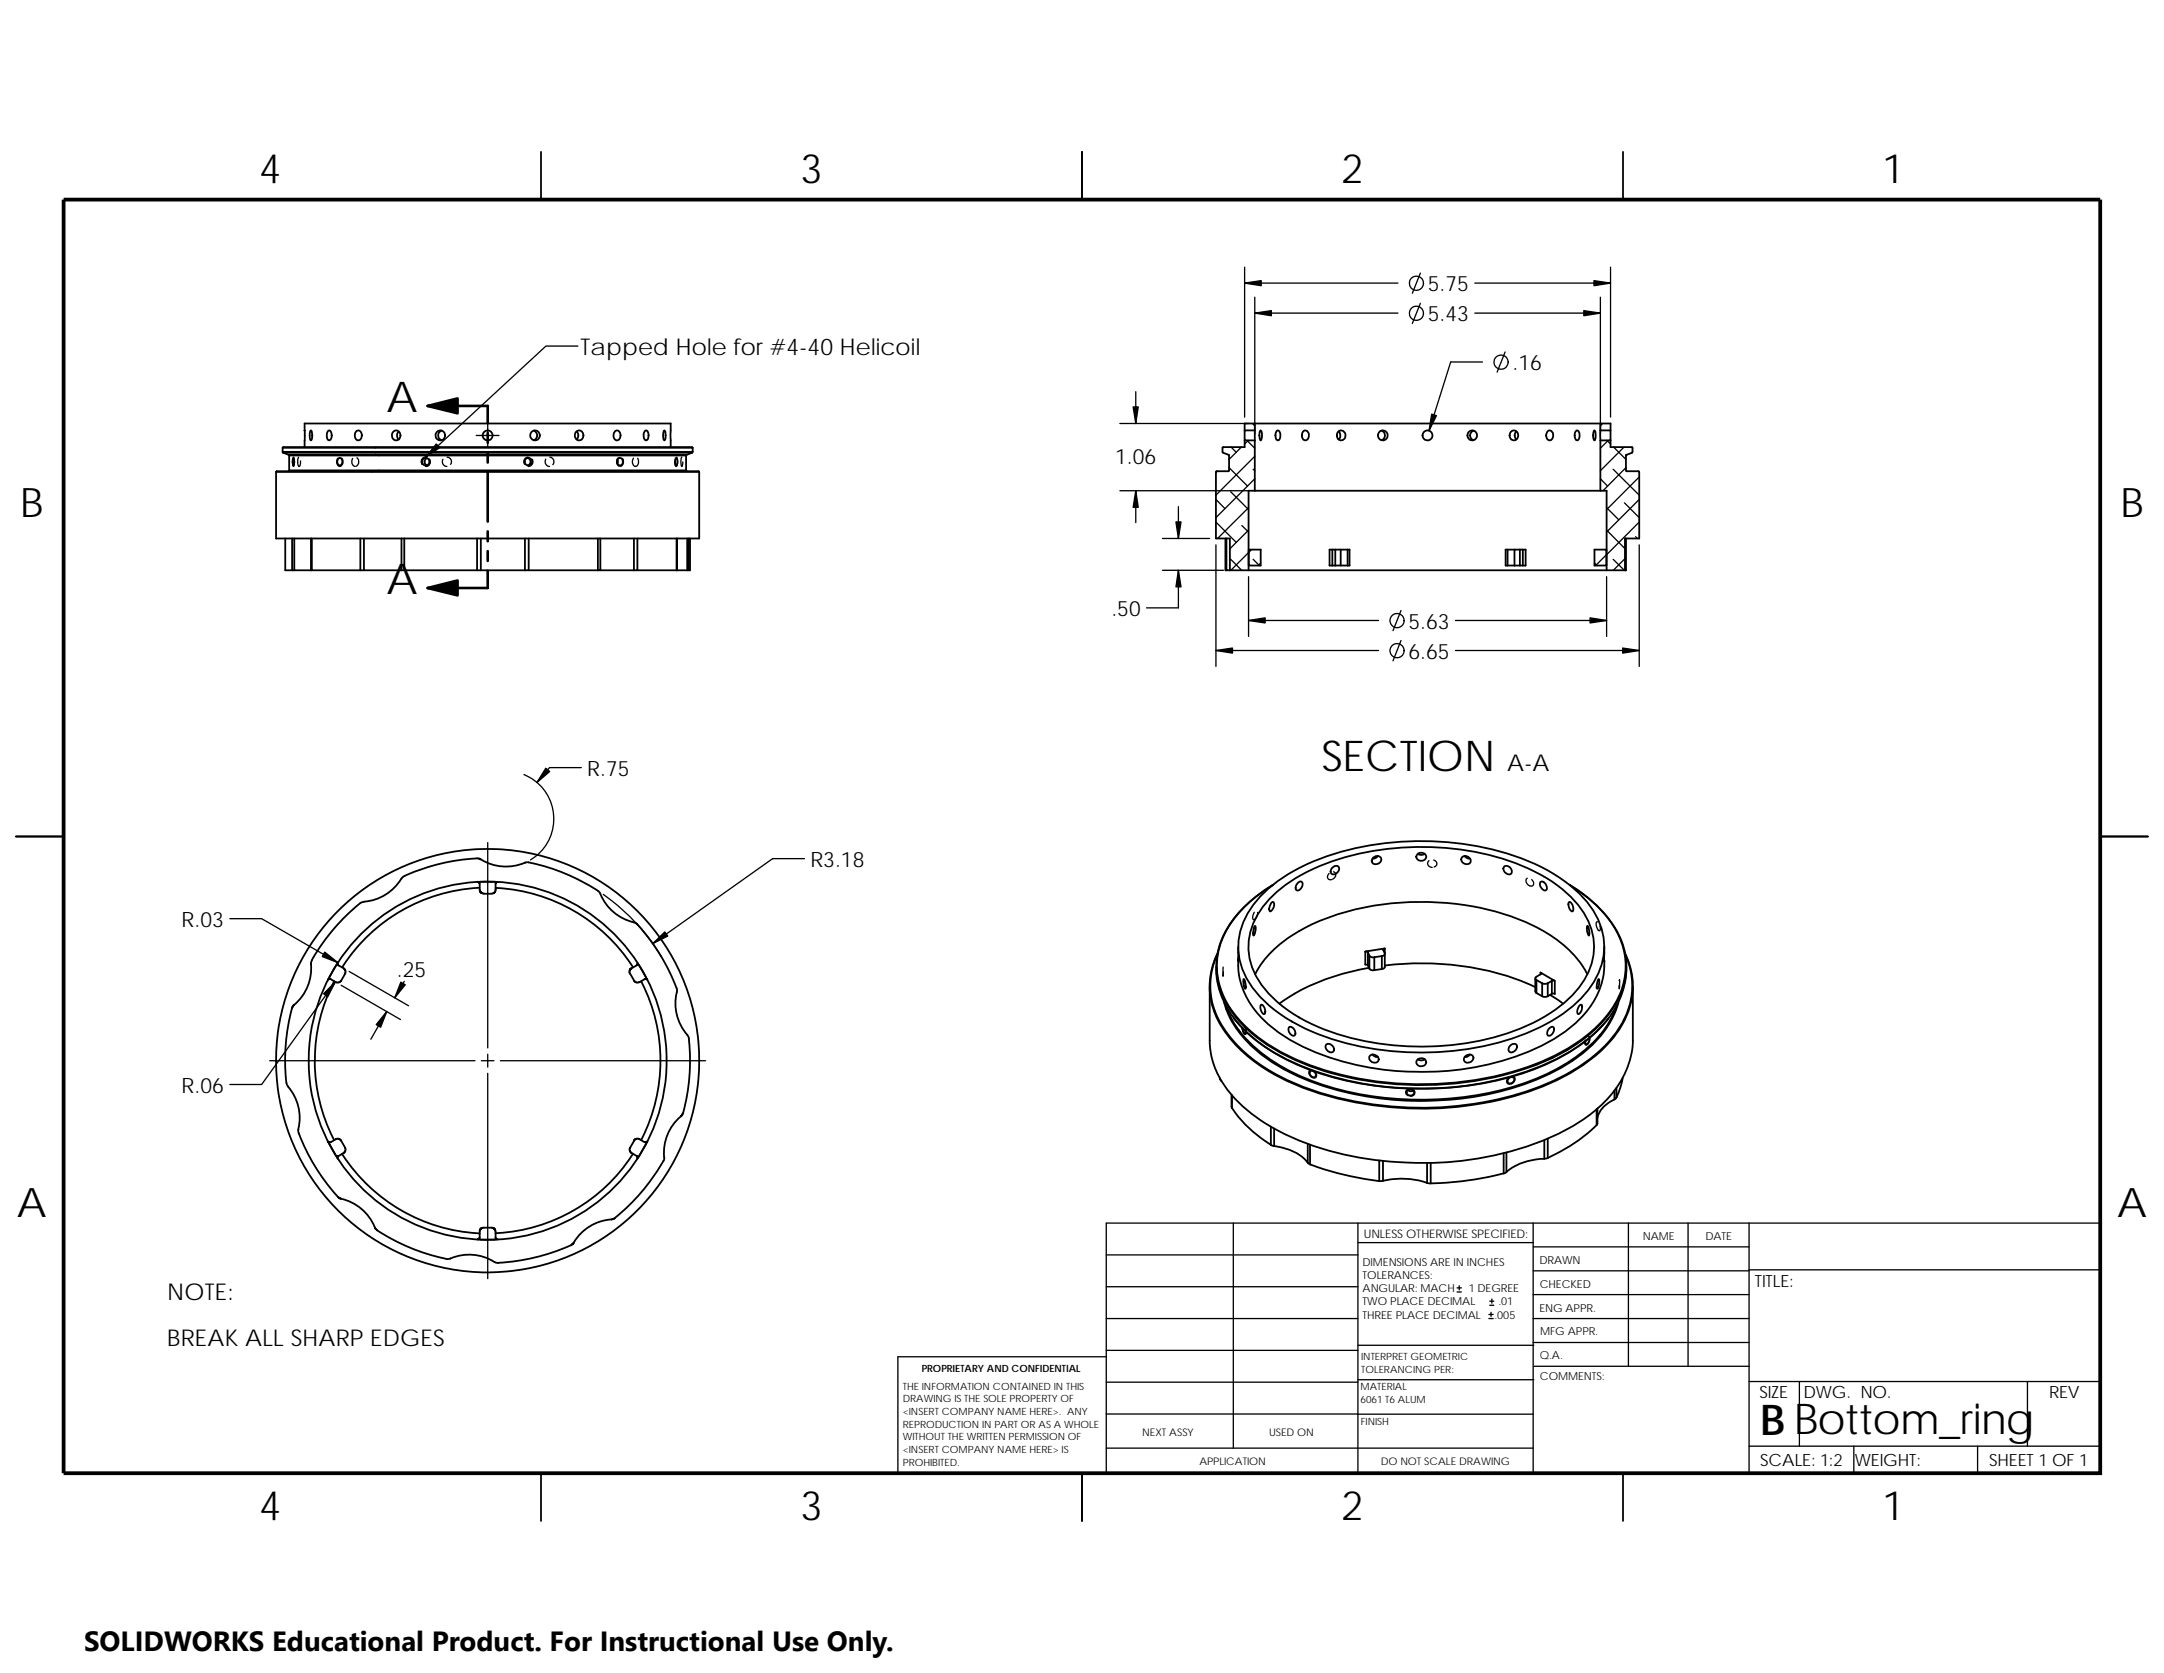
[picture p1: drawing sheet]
<svg xmlns="http://www.w3.org/2000/svg" width="279mm" height="216mm" viewBox="0 0 279 216" stroke-linecap="round" stroke-linejoin="round" font-family="sans-serif">
<g fill="none" stroke="#000" stroke-width=".17">
<path d="M160.7 34.5v19.3M160.7 36.5h19.8M162 38.4v17.6M183.4 39.1l-1 2.6M183.4 35.2l-1 2.6M190.4 36.5h17.5M206.6 38.4v17.6M207.9 34.5v19.3M37.9 59a1.35 1.35 0 0 1 0 1.2l-.1-.6M38.5 59a1.28 1.28 0 0 0 .1 1.2l.2-.2v-.5M43.6 59.1v.1a.66 .66 0 0 0 .3 1M44.1 59.1l.1 .1a.66 .66 0 0 1-.3 1"/>
<path d="M45.5 59.2a.66 .66 0 0 0 .4 1M46.1 59.1a.67 .67 0 0 1-.1 1.1M54.9 59a.59 .59 0 0 0-.4 .9 .59 .59 0 0 1 .4-.9M55.4 59.2a.61 .61 0 0 1-.4 1 .6 .6 0 0 0 .4-.9M57.2 59.3a.61 .61 0 0 0 .5 .9M57.7 59a.57 .57 0 0 1 .5 .3 .57 .57 0 0 1 0 .6M61.5 56.2h2.9M63 54.7v3M68.2 59a.59 .59 0 0 0-.5 .9M68.7 59.3a.6 .6 0 0 1-.5 .9M70.5 59.2a.63 .63 0 0 0 .5 1M71 59a.59 .59 0 0 1 .5 .4 .59 .59 0 0 1-.1 .6"/>
<path d="M74.6 44.7h-4.1l-15.5 14.3M79.8 59.1a.71 .71 0 0 0 .1 1.1M80.4 59.2a.65 .65 0 0 1-.3 1M81.8 59.1v.1a.69 .69 0 0 0 .2 1M82.3 59.1v.1a.65 .65 0 0 1-.3 1M87.3 59a1.07 1.07 0 0 1 0 1.2l-.1-.2-.1-.5M88 59a1.5 1.5 0 0 0 0 1.2l.2-.6M144.6 54.7h16.6M146.6 50.5v4.2M159 57.7l.6 .7M160.3 57.7l-1.6 1.6M161 56.8l1 1"/>
<path d="M161.2 56.8l-.5 .5M161.7 54.7l.3 .2M162 40.4h18.5M162 58.9l-5 5M190.4 40.4h16.2M191.4 46.7h-4.1l-2.8 8.9M194.3 45.4l-1 2.6M206.9 54.7l-.3 .2M207.5 56.8l.4 .5M207.6 56.8l-1 1M208.3 57.7l1.6 1.6M209.7 57.7l-3.1 3"/>
<path d="M144.6 63.3h16.6M146.6 63.3v4.1M150.1 73.6h7.9M150.1 69.5h6.1M152.1 73.6v4.8h-4.1M152.1 65.4v4.1M157 64.5l1.2 1.1M157 70.3v15.7M157 67.4l2.6 2.6M157.2 60.8l-.2 .2M158.7 60.3l2.4 2.4M158.8 72.1l1.5 1.5"/>
<path d="M158.9 63.5l2.3 2.3M160.3 67.8l.9 .9M161.2 65.5l-4 4M161.2 68.4l-2.4 2.4M161.2 74.4v7.7M161.6 70.9l-2.7 2.7M161.8 60.6l.2 .1M161.8 72.2l.8 .8M162 61.8l-5 5M162.8 72.7l-.4 .3M180.9 78.8l-1 2.6M205.9 72.7l.3 .3"/>
<path d="M206.6 61.8l1 .9M207.4 65.5l1.6 1.6M207.4 68.4l2.4 2.4M207.4 74.4v7.7M208.3 72.2l1.4 1.4M208.3 60.6l3.3 3.3M209.7 64.9l1.9 1.9M209.8 72.1l-1.5 1.5M209.9 60.3l-2.9 3M211.2 69.3l.2 .2M211.6 61.6l-4.2 4.2M211.6 64.5l-4.2 4.2"/>
<path d="M211.6 67.4l-5.6 5.6M211.6 70.3v15.7M67.6 99.9a6.2 6.2 0 0 1 3.9 5.3 6.2 6.2 0 0 1-3 5.8M75.1 99.1h-4.1l-1.7 1.9M157 83.9h21M161.2 80.1h16.8M180.9 82.7l-1 2.6M187.9 80.1h19.5M187.9 83.9h23.7M29.7 118.6h4.1l9.8 5.6M63 108.7v26.5M77.9 115.4a26.8 26.8 0 0 1 7.5 8.1"/>
<path d="M103.9 110.8h-4.1l-15.5 11M161.9 117.7l-.1 .5v.5a.77 .77 0 0 0 .6-.9M171.6 112.7a.44 .44 0 0 0-.2 .6 .44 .44 0 0 0 .5 .2M172.2 112.5a.5 .5 0 0 1 .3 .5 .5 .5 0 0 1-.5 .5M184.5 111.1a.51 .51 0 0 0-.1 .6 .51 .51 0 0 0 .5 .3M185.1 111a.46 .46 0 0 1 .4 .4 .46 .46 0 0 1-.3 .5M197.2 113.3a.58 .58 0 0 0-.2 .6 .58 .58 0 0 0 .5 .4M197.8 113.5a.46 .46 0 0 1 .2 .5 .46 .46 0 0 1-.3 .4l-.2-.1M206.3 119l-.2 .1 .1 .6a.41 .41 0 0 0 .4 .4v-.6M34.8 136.9h26.5M43.3 126.7l-9.5 13.3h-4.1M44 127.1l7.7 4.5"/>
<path d="M45.1 125.4l7.6 4.4M49.9 130.5l-2 3.6M52.2 126.6l-1.2 2.2M62.1 136.9h1.7M63 136.1v1.6M63 138.5v26.5M64.6 136.9h26.5M157.9 124.8v1.2v-.6M160.4 132.6l.2 .8M160.4 132.6v.4l.3 .4M160.7 132.5l.2 .7-.1 .3-.2-.1M169.2 138.1h-.1a.6 .6 0 0 0 .3 1"/>
<path d="M169.8 138.3a.42 .42 0 0 1 .2 .5 .42 .42 0 0 1-.5 .3M194.8 139a.45 .45 0 0 0-.3 .5 .45 .45 0 0 0 .4 .4M195.5 138.9a.59 .59 0 0 1-.4 1M205.1 133.7l.1 .1a.79 .79 0 0 1-.5 1.1l-.1-.3 .1-.4M209.1 126.6v-.2v1.2l-.1-.4M159.2 157.8v29.1M175.3 157.8v32.3M181.9 140.5a.47 .47 0 0 0-.4 .4 .47 .47 0 0 0 .3 .5M182.5 140.6a.47 .47 0 0 1 .1 .6 .47 .47 0 0 1-.5 .3M198 157.8v32.3M210.2 157.8v18.5M218 157.8v18.5"/>
<path d="M225.8 157.8v32.3M271.2 157.8h-128.4v32.3M142.8 161.9h32.5M142.8 166.1h32.5M142.8 170.2h32.5M142.8 178.4h32.5M142.8 174.3h32.5M142.8 175.1h-26.9v15M175.3 178.1h22.7M175.3 173.6h22.7M175.3 160.4h22.7M188.1 166.7h.6"/>
<path d="M188.1 166.2h.6M188.4 165.9v.6M192.2 170.2h.6M192.2 169.6h.6M192.3 168.4h.6M192.3 167.9h.6M192.5 169.4v.5M192.6 167.6v.6M198 160.9h27.8M198 164h27.8M198 167.1h27.8M198 173.2h27.8"/>
<path d="M198 170.2h27.8M198 176.3h27.8M225.8 178.3h45.4M225.8 163.9h45.4M232.3 178.3v8.3M261.8 178.3v8.3M142.8 186.9h55.2M142.8 182.5h32.5M175.3 182.5h22.7M225.8 186.6h45.4M239.4 186.6v3.5M255.3 186.6v3.5"/>
<circle cx="182.9" cy="36.6" r=".92"/>
<circle cx="182.9" cy="40.4" r=".92"/>
<circle cx="193.8" cy="46.7" r=".92"/>
<circle cx="180.4" cy="84" r=".91"/>
<circle cx="180.4" cy="80.1" r=".91"/>
</g>
<g fill="none" stroke="#000" stroke-width=".23">
<path d="M69.8 19.6v6.2M139.7 19.6v6.2M209.5 19.6v6.2M36.5 57.8l.1-.1h52.7l.1 .1M36.5 58.3l.1 .1M36.5 57.8v.5M36.5 57.8h52.9M36.5 58.3h52.9M36.6 58.4l.7 .3M36.6 58.4h52.8M37.3 58.7v.1M37.3 58.7h51.3"/>
<path d="M37.3 58.8h51.3M37.3 58.8v1.9M37.9 59.1l.1 .1a.7 .7 0 0 1-.2 .8v-.6zM39.3 57.7v-3h47.3v3M40.1 55.6l.1-.1a1.25 1.25 0 0 1-.1 1.3 1.85 1.85 0 0 1 0-1.2zM42.4 55.6h.2l.2 .4a.64 .64 0 0 1-.4 .8 .91 .91 0 0 1 0-1.2zM43.8 59.1a.47 .47 0 0 1 .4 .5 .47 .47 0 0 1-.4 .4l-.3-.4zM45.9 55.7l.3-.1h.2a.69 .69 0 0 1 .3 .7 .69 .69 0 0 1-.5 .5 .72 .72 0 0 1-.3-1.1zM50.8 55.7l.3-.1a.64 .64 0 0 1 .6 .6 .64 .64 0 0 1-.6 .6 .66 .66 0 0 1-.3-1.1zM51.5 55.7a.73 .73 0 0 0 0 1M55.1 59.1a.51 .51 0 0 0-.3 .5 .51 .51 0 0 0 .3 .4M57 55.6a.64 .64 0 0 0-.4 .6 .64 .64 0 0 0 .4 .6"/>
<path d="M68.1 59.1h.1a.5 .5 0 0 1 .3 .5 .5 .5 0 0 1-.3 .4l-.1 .1M68.9 55.6a.64 .64 0 0 1 .5 .6 .64 .64 0 0 1-.5 .6M74.4 55.7a.62 .62 0 0 1 .9 .3 .62 .62 0 0 1-.4 .8 .64 .64 0 0 1-.7-.4 .64 .64 0 0 1 .2-.7zM74.4 55.7h.1a.69 .69 0 0 1-.1 1M79.3 55.7l.3-.1h.2a.69 .69 0 0 1 .3 .7 .69 .69 0 0 1-.5 .5 .71 .71 0 0 1-.3-1.1zM79.7 59.4v.4M79.9 59.1a.46 .46 0 0 1 .5 .5 .46 .46 0 0 1-.5 .4 .58 .58 0 0 1 0-.9zM83.3 55.6h.2a.99 .99 0 0 1 0 1.2h-.1a.9 .9 0 0 1-.1-1.2zM85.7 55.6l.1-.1a1.39 1.39 0 0 1 0 1.3 1.31 1.31 0 0 1-.1-1.2zM87.3 59.1a.78 .78 0 0 1 0 1 .94 .94 0 0 1 0-1zM88.6 58.8v1.9M88.6 58.7v.1"/>
<path d="M89.4 58.4l-.8 .3M89.4 58.3v.1M89.4 57.8v.5M160.7 56.8v.9h-2.8l-.1 .1 .1 .6 .8 .3v2l-1.6 .1-.1 .1v8.6h1.8v4.1M162 55.5v1.3M162 54.7v.8M162 56.8v6.5M162 54.7h44.6M162 55.5h-1.3v1.3h1.3M162 54.7h-1.3v.8M162.7 55.6l.1-.1a1.36 1.36 0 0 1 0 1.3 1.35 1.35 0 0 1-.1-1.2zM164.9 55.6h.2a.91 .91 0 0 1 0 1.2 .58 .58 0 0 1-.4-.8z"/>
<path d="M168.4 55.6h.2a.65 .65 0 0 1 .4 .7 .65 .65 0 0 1-.6 .5 .72 .72 0 0 1 0-1.2zM172.8 55.7a.68 .68 0 0 1 0 1M172.9 55.6a.62 .62 0 0 1 .8 .6 .62 .62 0 0 1-.7 .6 .71 .71 0 0 1-.1-1.2zM178.4 55.6a.65 .65 0 0 1 .4 .6 .65 .65 0 0 1-.4 .6M190.3 55.6a.64 .64 0 0 0-.5 .6 .64 .64 0 0 0 .4 .6M195.2 55.6a.61 .61 0 0 1 .8 .6 .61 .61 0 0 1-.7 .6 .69 .69 0 0 1-.1-1.2zM195.8 55.7a.69 .69 0 0 0 0 1M199.9 55.6h.3a.72 .72 0 0 1-.1 1.2 .69 .69 0 0 1-.5-.5 .69 .69 0 0 1 .3-.7zM203.5 55.6h.2a.91 .91 0 0 1 0 1.2 .71 .71 0 0 1-.4-.9zM205.8 55.6l.1-.1 .1 .2v.3v.5l-.1 .3a1.2 1.2 0 0 1-.1-1.2zM206.6 55.5v1.3M206.6 54.7v.8"/>
<path d="M206.6 56.8v6.5M206.6 55.5h1.3v1.3h-1.3M206.6 54.7h1.3v.8M207.9 56.8v.9h2.8v.7l-.8 .4v1.9l.1 .1h1.6v.1v8.6h-1.8v4.1M35.6 60.9h54.7M35.7 60.8h54.5l.1 8.7h-54.7v-8.6zM36.8 69.5v4.1h.9M37.3 60.7h51.3M37.3 60.7l-.1 .1M37.7 73.6h.3M37.7 69.5v4.1M38 69.5v4.1h2.2"/>
<path d="M40.2 73.6h.1M40.2 69.5v4.1M40.3 69.5v4.1h6.2M46.5 69.5v4.1M46.5 73.6h.5M47 69.5v4.1h4.8M51.8 69.5v4.1M51.8 73.6h.4M52.2 69.5v4.1h9.4M61.6 69.5v4.1M61.6 73.6h.5M62.1 73.6h5.7"/>
<path d="M62.1 69.5v4.1M67.8 69.5v4.1M68.3 69.5v4.1h-.5M68.3 73.6h8.9M77.2 69.5v4.1M77.5 69.5v4.1h-.3M77.5 73.6h4.4M81.9 69.5v4.1M82.3 69.5v4.1h-.4M82.3 73.6h5.1M87.4 69.5v4.1M87.4 73.6h1.3"/>
<path d="M88.6 60.7l.1 .1M88.7 69.5v4.1M88.9 69.5v4.1h-.2M89.1 69.5v4.1h-.2M158.2 69.5v4.1h.1M158.3 69.5v4.1h.5M158.8 73.6h2.4M161.2 73.6h46.2M161.2 70.9h1.6v2.1h-1.6zM162 63.3h44.6M162 63.3h-.8v10.3M172 70.9h.4"/>
<path d="M172 73h.4M172 70.9v2.1M172 70.9h-.3v2.1h.3M172.4 70.9h.7M172.4 70.9v2.1M173.1 70.9v2.1h-.7M173.1 70.9h1.1v2.1h-1.1M174 70.9v2.1M194.6 70.9v2.1M195.5 70.9h-1.1v2.1h1.1M195.5 73h.7M196.2 70.9h.4"/>
<path d="M196.2 70.9v2.1M196.2 73h.4M196.2 70.9h-.7v2.1M196.6 70.9h.4v2.1h-.4M196.6 70.9v2.1M205.9 70.9h1.5v2.1h-1.5zM206.6 63.3h.8v10.3M209.9 69.5v4.1h-2.5M2.1 107.9h6.1M51.8 113.4a6.4 6.4 0 0 1-5.1 3 23.7 23.7 0 0 0-6.5 7.8v.2M51.8 113.4l.2-.2a9.8 9.8 0 0 1 3.1-1.2 23.8 23.8 0 0 1 6.7-1.2h.2a6.3 6.3 0 0 0 5.9 .5 23.4 23.4 0 0 1 9.3 3.7M61.7 113.8l.2 .2v.9l.3 .4h1.4l.3-.2 .1-.3"/>
<path d="M61.9 114.6a22.3 22.3 0 0 0-17.7 10.2M62 113.8h1.9M64 114.6a22.3 22.3 0 0 1 17.7 10.2M64.2 113.8l-.2 .2v.8M77.2 115l.2 .1a6.9 6.9 0 0 0 4.7 4l.1 .1a25.9 25.9 0 0 1 5.2 8.3M160.3 117.4a19.4 19.4 0 0 1 4.1-3.2 16.1 16.1 0 0 0-6.6 7 9.8 9.8 0 0 0 2.3 10.6 24.9 24.9 0 0 0 11.8 6.6 43.1 43.1 0 0 0 27.5-1.6 20.2 20.2 0 0 0 8.8-6.8 9.5 9.5 0 0 0-.7-11.7 18 18 0 0 0-4.9-4.1 17.6 17.6 0 0 1 6.3 6.2 9.5 9.5 0 0 1-1.4 10.8 22.9 22.9 0 0 1-11.2 6.9 43.4 43.4 0 0 1-27.9-.8 21.9 21.9 0 0 1-9.1-6.4 9.6 9.6 0 0 1 .2-12.6zM162 119.5h.1a1.47 1.47 0 0 1-.2 1.2 1.55 1.55 0 0 1 .1-1.2zM163.2 115.2a24.4 24.4 0 0 1 11.9-5.8 37.9 37.9 0 0 1 23.9 2.5l.8 .4a18 18 0 0 1 5.5 4.6 8.5 8.5 0 0 1 .1 10.4 19 19 0 0 1-8.8 6.2 38.2 38.2 0 0 1-28.1-.8 17.8 17.8 0 0 1-7.2-5.8 8.4 8.4 0 0 1 .1-9.6l.9-1.1zM164.2 115.8a22.4 22.4 0 0 1 10.1-5.3 36.4 36.4 0 0 1 22.3 1.3 17.3 17.3 0 0 1 7.7 5.7 8.1 8.1 0 0 1-.7 10.3 20.3 20.3 0 0 1-9.5 5.7 36.2 36.2 0 0 1-24.7-1.4 16.4 16.4 0 0 1-7-5.8 8 8 0 0 1 .8-9.5zM164.2 116.4h.2a.9 .9 0 0 1-.4 1.2l-.1-.1a1.12 1.12 0 0 1 .3-1.1zM167.5 114l.2-.2h.3a.66 .66 0 0 1 .1 .7 .66 .66 0 0 1-.7 .4l-.1-.1a.78 .78 0 0 1 .2-.8zM172 112a.48 .48 0 0 1 .5-.3 .48 .48 0 0 1 .4 .5 .65 .65 0 0 1-.4 .6 .65 .65 0 0 1-.7-.2v-.2z"/>
<path d="M177.2 110.8a.64 .64 0 0 1 1.1 0 .64 .64 0 0 1-.4 .7 .64 .64 0 0 1-.8-.4zM177.9 110.5l-.2 .2-.5 .1M183.1 110.2l.1 .1a.84 .84 0 0 0 .7-.1M183.1 110.2a.62 .62 0 0 1 .7-.1 .62 .62 0 0 1 .3 .7 .61 .61 0 0 1-.8 .3 .61 .61 0 0 1-.3-.8zM188.7 110.7a.63 .63 0 0 1 .9-.1 .63 .63 0 0 1 .1 .8 .66 .66 0 0 1-.7 0 .66 .66 0 0 1-.3-.7zM189.1 110.5l.4 .3h.3M194.2 111.9a.67 .67 0 0 1 .8 0 .67 .67 0 0 1 .2 .8 .64 .64 0 0 1-1.1-.4zM198.9 113.8a.69 .69 0 0 1 .7 .3 .69 .69 0 0 1 .1 .7 .6 .6 0 0 1-.8-.5zM202.5 116.5l.1-.1a.93 .93 0 0 1 .5 1.2 .89 .89 0 0 1-.6-1.1zM204.9 119.5a1.37 1.37 0 0 1 .2 1.2 1.68 1.68 0 0 1-.2-1.2zM271.2 107.9h6.1M37.7 130.1a24.7 24.7 0 0 0-.6 9.9 6.7 6.7 0 0 1 1.4 6l.1 .2"/>
<path d="M40.2 124.4a6.1 6.1 0 0 1-2.3 5.4l-.2 .3M40.6 136.9a22.2 22.2 0 0 0 2.5 10.2M42.7 126.3h-.2l-.2 .2M43.1 126.6a22.3 22.3 0 0 0-2.4 10.3M43.5 124.5l-1 1.7M43.6 124.2v.2l.1 .2 .8 .5 .1 .2v.4l-.6 .9-.2 .2h-.4l-.7-.4M81.4 125.7l.5 1 .4 .1 .3-.1M82.2 124.6l-.8 .5-.1 .3v.3M82.3 124.2v.2l-.1 .2M82.5 124.5l.9 1.7M82.8 126.6a22.4 22.4 0 0 1 0 20.5M83.6 126.4l-.3-.1-.7 .4"/>
<path d="M87.4 127.5v.3a6.3 6.3 0 0 0 1.3 5.7M88.7 133.6l.1 .1a23 23 0 0 1-.6 10M156.2 127.3v7a11.1 11.1 0 0 0 3.8 8.1 28 28 0 0 0 13.2 6.5 44.9 44.9 0 0 0 26.2-1.8 22 22 0 0 0 8.6-5.8 11.1 11.1 0 0 0 2.8-7v-7M157 124.8a11 11 0 0 0 4.1 8.5 29 29 0 0 0 13 6.2 42.5 42.5 0 0 0 25.9-2.4 19 19 0 0 0 8.1-6.3 9.8 9.8 0 0 0 1.9-6M157.2 123a9.6 9.6 0 0 0 1.1 10.4 21.5 21.5 0 0 0 10.4 7.2 43.9 43.9 0 0 0 31.4-.8 20.1 20.1 0 0 0 9.1-7.1 9.6 9.6 0 0 0 .6-9.7M157.5 139.1v.1M157.5 139.2h.1M157.5 139.2l.2 .3M158.1 129.4v.2a11.6 11.6 0 0 0 3.8 5.7 27.6 27.6 0 0 0 12.4 5.8 41.9 41.9 0 0 0 25-2.2 19.4 19.4 0 0 0 7.9-5.9 11 11 0 0 0 1.8-3.6M158.3 129.9l.1 .3a13.1 13.1 0 0 0 4.7 5.9 30 30 0 0 0 14.1 5.4 41.1 41.1 0 0 0 22.5-2.9 18.9 18.9 0 0 0 7.4-5.7l1-1.6 .6-1.4M159.9 122.2v1.9v-.7M160.4 132.6l.2 .7 .2 .1 .1-.3"/>
<path d="M160.5 126.4l.1-.1a1.5 1.5 0 0 1 .2 1.3l-.2-.5zM162.8 129.7l.1-.1a.88 .88 0 0 1 .3 1.3 1.03 1.03 0 0 1-.4-1.2zM166.4 132.6a.67 .67 0 0 1 .9 .8l-.1 .2a.76 .76 0 0 1-.8-1zM169.2 138.2a.54 .54 0 0 1 .5 .2 .54 .54 0 0 1 .1 .5 .52 .52 0 0 1-.6-.1 .52 .52 0 0 1 0-.6zM171.2 134.8a.67 .67 0 0 1 .8 .1 .67 .67 0 0 1 .1 .8 .7 .7 0 0 1-.7-.1 .7 .7 0 0 1-.2-.8zM176.3 122.8v1.7h.3l.2 .5M176.3 122.8l.3 .1M176.6 122.9l.2 .4M176.6 122.9v1.7M176.7 124.9a27.7 27.7 0 0 0-11.5 4.6M176.8 123.3l.3 .2h.3M176.8 125l.2 .2h.4"/>
<path d="M176.8 123.3v1.7M177 136.1a.66 .66 0 0 1 .7 .1 .66 .66 0 0 1 .3 .7 .67 .67 0 0 1-.8 .2 .67 .67 0 0 1-.4-.7zM177.2 136.1a.67 .67 0 0 0 .7 .3M177.4 123.5v1.7M178.4 123.4l-1 .1M178.4 123.4v1.7M178.4 125.1l-1 .1M178.8 124.6a36.6 36.6 0 0 1 19.4 2.8M178.8 122.4l-2.5 .4M178.8 122.4h-.2v.2l.2 .4M178.8 123l-.1 .3-.3 .1M178.8 123.1v1.7l-.4 .3"/>
<path d="M178.8 122.4v.6M183 136.8a.63 .63 0 0 1 .7-.2 .63 .63 0 0 1 .4 .6 .65 .65 0 0 1-.7 .4 .65 .65 0 0 1-.5-.7zM183.1 136.7a.69 .69 0 0 0 .8 0M189.2 136.3a.58 .58 0 0 1 .6-.2 .58 .58 0 0 1 .4 .4 .7 .7 0 0 1-.4 .6 .7 .7 0 0 1-.7-.2 .52 .52 0 0 1 .1-.6zM189.8 136.1a.65 .65 0 0 1-.7 .3M194.8 139.1a.39 .39 0 0 1 .7 .1 .39 .39 0 0 1-.3 .5 .37 .37 0 0 1-.5 0 .37 .37 0 0 1 .1-.6zM195 135a.49 .49 0 0 1 .5-.3 .49 .49 0 0 1 .4 .4 .83 .83 0 0 1-.9 .7l-.2-.2a.6 .6 0 0 1 .2-.6zM198.2 126.3v1.6l.2 .2M198.4 128.1l.7 .5M198.4 126.5l.7 .4M198.4 126.5v1.6M198.9 125.5l1.8 1.1v1.7l-.3-.1"/>
<path d="M198.9 125.5v.2l-.6 .4-.1 .2 .2 .2M198.9 125.5v.3M199.1 126.9l.4 .1 .3-.1M199.1 126.9v1.7h.3h.4v-1.7M200.1 132.7a.35 .35 0 0 1 .5-.1 .8 .8 0 0 1-.7 1 .74 .74 0 0 1 .2-.9zM200.1 128.4l1.7 1.1M200.4 126.6h.3M200.4 126.6l-.6 .3M200.4 126.6v1.6M200.4 128.2l-.6 .4M204 129.7l.2-.1a.88 .88 0 0 1-.5 1.3l-.1-.5zM205 125.7a14.4 14.4 0 0 0-6.5-6 35.1 35.1 0 0 0-21.3-2.8 26.3 26.3 0 0 0-11.6 4.7 12.3 12.3 0 0 0-3.5 4.1"/>
<path d="M205.2 133.9a.69 .69 0 0 1-.4 .9l-.1-.2v-.3M206.4 126.4a1.07 1.07 0 0 1-.1 1.1h-.1v-.2zM207.1 122.2v1.9v-.1a10.1 10.1 0 0 1-3.9 8.3 27.4 27.4 0 0 1-12.3 5.3 37.8 37.8 0 0 1-22.7-2.5 15.7 15.7 0 0 1-7.2-6.3 8.9 8.9 0 0 1-1.1-4.8M207.7 131.4a20 20 0 0 1-8.4 6.1 43.1 43.1 0 0 1-25.2 2 29.5 29.5 0 0 1-11.8-5.1 13.1 13.1 0 0 1-3-3M209.5 139.1l-.3 1.2-.5 1.3M209.8 123.2a9.7 9.7 0 0 1-1.2 10.1 21.6 21.6 0 0 1-10.1 7 44 44 0 0 1-31.5-.6 20.6 20.6 0 0 1-8.6-6.4 9.6 9.6 0 0 1-1.2-10.1M38.6 146.2a25.3 25.3 0 0 0 5.2 8.4h.1a6.3 6.3 0 0 1 4.6 3.9l.2 .3M42.3 147.3l.3 .1 .9-.5 .5 .2 .6 1.1v.2l-.2 .3-.7 .5M42.5 147.6l1 1.7M43.7 149.2l-.1 .1v.2M44.2 148.9a22.4 22.4 0 0 0 17.7 10.3M48.7 158.8a25.1 25.1 0 0 0 9.2 3.7 6.5 6.5 0 0 1 6.2 .4l.2 .1"/>
<path d="M61.7 159.9l.2-.1v-1l.2-.3 1.5-.1 .3 .3 .1 1.1 .3 .2M62 160h1.9M81.7 148.9a22.4 22.4 0 0 1-17.7 10.3M81.9 147.2l.2-.2 .3-.1 .8 .5M81.9 147.2l-.6 .9v.3l.1 .3 .9 .5v.3M83.4 147.6l-.9 1.7M83.6 147.3l-.2 .1h-.2M85.8 149.3v.2a24.2 24.2 0 0 1-6.6 7.8 6.3 6.3 0 0 0-5.2 3.1l-.2 .2a25.8 25.8 0 0 1-9.5 2.4M88.2 143.6l-.2 .4a6.1 6.1 0 0 0-2.3 5.3M159 141.3l.1 1.7M159.1 143a15.9 15.9 0 0 0 5 4.7M159.1 141.4v1.6"/>
<path d="M164.1 147.7l.4 .2M164.1 145.4v2.3M164.5 147.9a6.6 6.6 0 0 1 4.3 2.2M164.5 145.6v2.3M168.8 150.1l.3 .2M168.8 147.6v2.5M169.1 150.3a39.6 39.6 0 0 0 9 2.1M169.1 147.7v2.6M178.1 149.8v2.6M178.6 152.4a10.4 10.4 0 0 1 5.7 .3M178.6 152.4h-.5M178.6 149.8v2.6"/>
<path d="M181.7 140.7a.5 .5 0 0 1 .6-.1 .5 .5 0 0 1 .3 .5 .49 .49 0 0 1-.6 .3 .49 .49 0 0 1-.4-.6zM181.8 140.7l.2 .1 .5-.1M184.3 152.7h.4M184.3 150.1v2.6M184.7 150.1v2.6M194.1 151.4a41.1 41.1 0 0 1-9.4 1.3M194.1 148.8v2.6M194.5 151.2l-.4 .2M194.5 148.7v2.5M199.4 149.5a7.9 7.9 0 0 0-4.9 1.7M199.4 147.1v2.4M199.8 149.4l-.4 .1"/>
<path d="M199.8 146.9v2.5M206.1 145.2a22.2 22.2 0 0 1-6.3 4.2M206.1 143.1v2.1M206.2 143v2l-.1 .2M208.4 141.9a3.5 3.5 0 0 0-2.2 2.4M208.4 140.7v1.2M208.7 141.6l-.3 .3M208.7 140.4v1.2M69.8 190.1v6.2M139.7 190.1v6.2M209.5 190.1v6.2"/>
<circle cx="55" cy="59.6" r=".48"/>
<circle cx="56.8" cy="56.2" r=".63"/>
<circle cx="63" cy="56.2" r=".64"/>
<circle cx="68.2" cy="59.6" r=".49"/>
<circle cx="69.1" cy="56.2" r=".63"/>
<circle cx="178.6" cy="56.2" r=".63"/>
<circle cx="184.3" cy="56.2" r=".64"/>
<circle cx="190.1" cy="56.2" r=".63"/>
<circle cx="63" cy="136.9" r="27.3"/>
<circle cx="63" cy="136.9" r="23.1"/>
</g>
<path d="M8.2 25.8h263v164.3h-263z" fill="none" stroke="#000" stroke-width=".49"/>
<g fill="#000" stroke="#000" stroke-width=".17">
<path d="M160.7 36.5l2.1-.3v.7z" fill-rule="evenodd"/>
<path d="M205.8 36.2l2.1 .3-2.1 .4z" fill-rule="evenodd"/>
<path d="M56.3 57.3l.5 .5-1.8 1.2z" fill-rule="evenodd"/>
<path d="M146.3 52.5h.7l-.4 2.2z" fill-rule="evenodd"/>
<path d="M162 40.4l2.1-.3v.6z" fill-rule="evenodd"/>
<path d="M184.8 53.4l.7 .2-1 2z" fill-rule="evenodd"/>
<path d="M204.5 40.1l2.1 .3-2.1 .3z" fill-rule="evenodd"/>
<path d="M146.6 63.3l.4 2.2h-.7z" fill-rule="evenodd"/>
<path d="M151.8 67.4h.7l-.4 2.1z" fill-rule="evenodd"/>
<path d="M152.1 73.6l.4 2.1h-.7z" fill-rule="evenodd"/>
<path d="M157 83.9l2.1-.3v.7z" fill-rule="evenodd"/>
<path d="M161.2 80.1l2.1-.4v.7z" fill-rule="evenodd"/>
<path d="M205.3 79.7l2.1 .4-2.1 .3z" fill-rule="evenodd"/>
<path d="M209.5 83.6l2.1 .3-2.1 .4z" fill-rule="evenodd"/>
<path d="M70.5 99.1l.5 .5-1.7 1.4z" fill-rule="evenodd"/>
<path d="M43.3 126.7l-1 1.9-.5-.4z" fill-rule="evenodd"/>
<path d="M41.9 122.9l1.7 1.3-2-.8z" fill-rule="evenodd"/>
<path d="M49.9 130.5l-.8 2.1-.5-.4z" fill-rule="evenodd"/>
<path d="M51.8 126.7l.5 .4-1.3 1.7z" fill-rule="evenodd"/>
<path d="M84.3 121.8l1.5-1.5 .4 .5z" fill-rule="evenodd"/>
</g>
<path d="M55.2 52.4l3.9-1v1.9zM55.2 75.9l3.9-1v1.9z" fill="#000" stroke="#000" stroke-width=".34"/>
<path d="M55.2 52.4h7.8v2.2M63 55.9v1.2M63 58.4v1.3M63 73.7v2.2h-7.8M63 61v6.3M63 68.6v1.2M63 71.1v1.3" fill="none" stroke="#000" stroke-width=".34"/>
<path d="M10.9 209.2h104.7v6.7h-104.7z" fill="#fff"/>
<g font-size="5.5">
<text x="49.9" y="53.1">A</text>
<text x="49.9" y="76.6">A</text>
<text x="170.6" y="99.5">SECTION</text>
<text x="227.3" y="185.1">B Bottom_ring</text>
</g>
<g font-size="5.2">
<text x="33.5" y="23.6">4</text>
<text x="103.3" y="23.6">3</text>
<text x="173.2" y="23.6">2</text>
<text x="243" y="23.6">1</text>
<text x="2.6" y="66.7">B</text>
<text x="273.8" y="66.7">B</text>
<text x="2.2" y="157.1">A</text>
<text x="273.3" y="157.1">A</text>
<text x="33.5" y="196.1">4</text>
<text x="103.3" y="196.1">3</text>
<text x="173.2" y="196.1">2</text>
<text x="243" y="196.1">1</text>
</g>
<text font-size="3.6" x="10.9" y="213">SOLIDWORKS Educational Product. For Instructional Use Only.</text>
<g font-size="3">
<text x="74.9" y="45.8">Tapped Hole for #4-40 Helicoil</text>
<text x="194.6" y="99.5">A-A</text>
<text x="21.6" y="167.8">NOTE:</text>
<text x="21.6" y="173.7">BREAK ALL SHARP EDGES</text>
</g>
<g font-size="2.7">
<text x="184.3" y="41.5">5.43</text>
<text x="184.3" y="37.6">5.75</text>
<text x="195.3" y="47.8">.16</text>
<text x="144" y="59.9">1.06</text>
<text x="143.5" y="79.5">.50</text>
<text x="181.8" y="81.1">5.63</text>
<text x="181.8" y="85">6.65</text>
<text x="75.8" y="100.1">R.75</text>
<text x="104.6" y="111.9">R3.18</text>
<text x="23.5" y="119.6">R.03</text>
<text x="51.2" y="126.1">.25</text>
<text x="23.5" y="141">R.06</text>
</g>
<g font-size="2.2">
<text x="226.6" y="166.1">TITLE:</text>
<text x="227.2" y="180.4">SIZE</text>
<text x="232.9" y="180.4">DWG. NO.</text>
<text x="264.6" y="180.4">REV</text>
<text x="227.3" y="189.2">SCALE: 1:2</text>
<text x="239.5" y="189.2">WEIGHT:</text>
<text x="256.8" y="189.1">SHEET 1 OF 1</text>
</g>
<text font-size="1.5" x="176.1" y="159.7">UNLESS OTHERWISE SPECIFIED:</text>
<g font-size="1.4">
<text x="212.1" y="160">NAME</text>
<text x="220.2" y="160">DATE</text>
<text x="175.9" y="163.3">DIMENSIONS ARE IN INCHES</text>
<text x="175.9" y="165">TOLERANCES:</text>
<text x="175.9" y="166.8">ANGULAR: MACH</text>
<text x="189.7" y="166.8">1 DEGREE</text>
<text x="198.8" y="163.1">DRAWN</text>
<text x="198.8" y="166.3">CHECKED</text>
<text x="175.9" y="170.2">THREE PLACE DECIMAL</text>
<text x="175.9" y="168.5">TWO PLACE DECIMAL</text>
<text x="193" y="170.2">.005</text>
<text x="193.5" y="168.5">.01</text>
<text x="198.8" y="169.3">ENG APPR.</text>
<text x="198.8" y="172.3">MFG APPR.</text>
<text x="198.8" y="175.4">Q.A.</text>
<text x="198.8" y="178.1">COMMENTS:</text>
<text x="147.5" y="185.3">NEXT ASSY</text>
<text x="163.9" y="185.3">USED ON</text>
<text x="154.9" y="189.1">APPLICATION</text>
<text x="178.3" y="189.1">DO NOT SCALE DRAWING</text>
</g>
<g font-size="1.3">
<text x="116.6" y="179.3">THE INFORMATION CONTAINED IN THIS</text>
<text x="119" y="177">PROPRIETARY AND CONFIDENTIAL</text>
<text x="175.7" y="179.4">MATERIAL</text>
<text x="175.7" y="177.1">TOLERANCING PER:</text>
<text x="175.7" y="175.5">INTERPRET GEOMETRIC</text>
<text x="116.6" y="181">DRAWING IS THE SOLE PROPERTY OF</text>
<text x="116.6" y="182.6">&lt;INSERT COMPANY NAME HERE&gt;. ANY</text>
<text x="116.6" y="184.2">REPRODUCTION IN PART OR AS A WHOLE</text>
<text x="116.6" y="185.9">WITHOUT THE WRITTEN PERMISSION OF</text>
<text x="175.7" y="181.1">6061 T6 ALUM</text>
<text x="175.7" y="183.8">FINISH</text>
<text x="116.6" y="187.5">&lt;INSERT COMPANY NAME HERE&gt; IS</text>
<text x="116.6" y="189.1">PROHIBITED.</text>
</g>
</svg>
